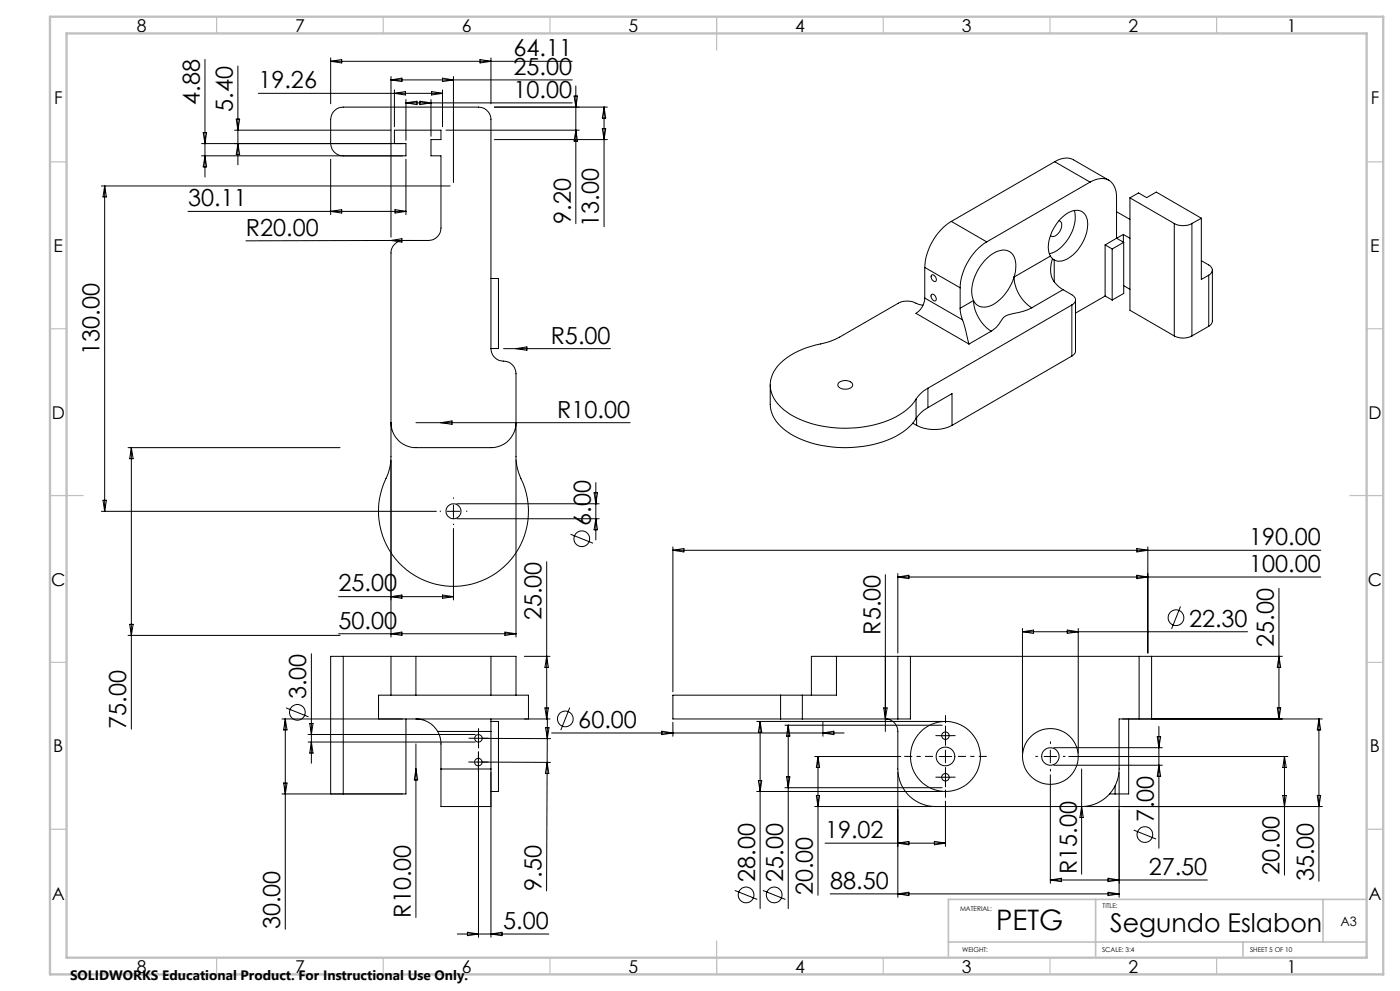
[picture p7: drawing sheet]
<svg xmlns="http://www.w3.org/2000/svg" width="420mm" height="297mm" viewBox="0 0 420 297" stroke-linecap="round" stroke-linejoin="round" font-family="sans-serif">
<g fill="none" stroke="#000" stroke-width=".3">
<path d="M61.5 17.8v35.3M71.4 19.8v29.6M99.2 17.4v13.7M99.2 18.4h72.5M99.2 18.4l3.3-.6v1.1zM144 17.8l3.3 .6-3.3 .5zM147.3 17.4v13.7M61 39.8h1l-.5 3.2zM70.4 39h46.9M70.9 35.7h1l-.5 3.3zM77.5 28h55.3M117.3 22.9v48.2"/>
<path d="M117.3 24l3.3-.6v1zM117.3 24h54.4M118.3 26.9v11.1M118.3 28l3.3-.6v1.1zM121.8 29.8v12.2M121.8 30.8h49.9M121.8 30.8l3.3-.5v1.1zM126 30.3l3.3 .5-3.3 .6zM129.3 29.8v11M129.5 27.4l3.3 .6-3.3 .5zM132.8 23.4l3.2 .6-3.2 .4zM132.8 26.9v11.1"/>
<path d="M133.8 39h39.9M136 22.9v31.8M148.3 32.1h33.9M172.2 28.8h1l-.4 3.3zM172.8 25.7v41.4M172.8 39l.4 3.3h-1zM180.7 38.6h1l-.5 3.2zM181.2 32.1v35.8M181.2 32.1l.5 3.3h-1zM30.4 55.7h104.6M31.4 55.7v97.5M31.4 55.7l.5 3.3h-1z"/>
<path d="M60.5 43h61.3v3.7h-61.3M61.5 46.7l.5 3.3h-1zM71.4 43l.5 3.4h-1zM99.2 47.7v16.6M103 46.7a3.8 3.8 0 0 1-3.8-3.7v-7.2a3.8 3.8 0 0 1 3.8-3.7h40.5a3.8 3.8 0 0 1 3.8 3.7v68.7M118.3 43v-4h14v2.8h-3v4.9h3v21.6a3.8 3.8 0 0 1-3.7 3.8h-11.3M121.8 47.7v16.6M148.3 41.8h33.9M316.4 48.5a5.5 5.5 0 0 1 5.7-.6l10.5 6.1M316.4 48.5l10.6 6.1M316.4 48.5l-31 17.9M327 54.6a5.3 5.3 0 0 1 6.4 0l.9 1.2 .6 2.4 .1 13.2"/>
<path d="M327 54.6l-31 17.9M339 59.3l2.6-1.5 2.4 1.4 2.9-1.6 13.5 7.8M339 59.3l13.3 7.7M339 59.3v33.7l13.3 7.7M56.4 63.4h65.4M99.2 63.4l3.3-.6v1zM117.3 72.1l3.3-.6v1.1zM117.3 72.1l-43.5 .1M118.5 62.8l3.3 .6-3.3 .4zM121 72.1a3.8 3.8 0 0 0-3.7 3.7v61.1a17 17 0 0 1-2.2 8 22.5 22.5 0 0 0 22.2 30.8 22.5 22.5 0 0 0 18.7-33l-.8-2.5-.4-2.5v-25.7a3.9 3.9 0 0 0-4.4-3.8 3.7 3.7 0 0 1-3.1-3.7M285.4 66.4a17.6 17.6 0 0 0-8 13.7M285.4 66.4l10.6 6.1"/>
<path d="M296 72.5a17.6 17.6 0 0 0-8 13.8M315.1 76.8a10.2 10.2 0 0 1 2.4-10.4 6.8 6.8 0 0 1 6.5-3.3 4.1 4.1 0 0 1 2.2 5 12.3 12.3 0 0 1-7.6 10.1l-1.2 .1-1.1-.4M315.1 76.8l.6 .7M315.1 76.8l-10.9 6.2M315.7 77.5a7.4 7.4 0 0 0 .6 7M315.7 77.5l.6 .4M316.3 77.9v6.6M317.7 66.1a1.8 1.8 0 0 1 .5 2.8 2.59 2.59 0 0 1-2.7 1.9l-.4-.2M322.3 63.1a12.1 12.1 0 0 1-6.6 12.7l-.9 .3M331.5 73.4v15.3M331.5 73.4l2.2 1.2M333.7 74.6v15.3"/>
<path d="M335 71.4l-3.5 2M335 63.5l4 2.3M335 71.4l2.1 1.2M337 70.3l2 1.1M337 70.3l-2 1.1M337 70.3v2.3M337.1 72.6l-3.4 2M337.1 72.6v15.3l-3.4 2M352.3 67a5.8 5.8 0 0 0 5.3 0M352.3 67v33.7M357.6 67v33.7M360.4 78.1l2.2 1.3a1.62 1.62 0 0 1 1.1 1.5 1.62 1.62 0 0 1-1.1 1.6"/>
<path d="M360.4 65.4l-2.8 1.6M360.4 65.4v18.3l2.2-1.2M147.3 83.5h2.2v21h-2.2M276.9 91.5l-1.1-.2a6.6 6.6 0 0 0-6.3-.4l-17.6 10.1a21.7 21.7 0 0 1-7.2 2.4 19.8 19.8 0 0 0-12.5 7.9 8.4 8.4 0 0 0 2 10.7 27 27 0 0 0 16.9 6.3 31.5 31.5 0 0 0 20.8-5.4l1.7-1.6 1.2-1.7M277.4 89.3a5.7 5.7 0 0 1-2.6 4.6l15.9 9.2M277.4 80.1l10.6 6.2M277.4 89.3l11.3 6.5M277.4 80.1v9.2M279.5 82.4a1.24 1.24 0 0 1 1.2 .6 1.24 1.24 0 0 1 0 1.3 1.35 1.35 0 0 1-1.2-1.9zM279.5 88.3a1.23 1.23 0 0 1 1.2 .5 1.23 1.23 0 0 1-.1 1.4 1.34 1.34 0 0 1-1.1-1.9zM288 92.4l.2 1.7 .5 1.7M288 86.3v6.1"/>
<path d="M288.7 95.8l2 7.3M292.1 90.1a11.9 11.9 0 0 0 5.3 9.2M292.1 90.1l-4.1 2.3M297.4 99.3l-6.7 3.8M304.2 83a7 7 0 0 0-1-7.3 5.3 5.3 0 0 0-6.5 1.2 14.1 14.1 0 0 0-5.1 11.8l.5 1.4M304.2 83a13.2 13.2 0 0 1-7.9 8.9 3.4 3.4 0 0 1-4.2-1.8M304.2 83a11.6 11.6 0 0 0 5.3 9.2M309.5 92.2l-2.6 1.1-4 .9a4.6 4.6 0 0 0-3.3 3.1l-2.2 2M316.3 84.5l1.2 1.3 1.4 1M318.9 86.8l2.7 1.5a1.62 1.62 0 0 1 1.1 1.6 1.62 1.62 0 0 1-1.1 1.5M318.9 86.8l-9.4 5.4M321.6 91.4l-43.2 24.9"/>
<path d="M321.6 91.4v15.3M322.7 89.9v15.5l-.4 .7-.7 .6M331.5 88.7l-8.8 5.1M331.5 88.7l2.2 1.2M337.1 85.6l1.9 1.1M362.6 82.5v15.3M362.6 97.8l-5 2.9M363.7 80.9v15.5l-.3 .8-.8 .6M151.1 104.5h32.1M154.8 104.5l3.3-.5v1zM231.1 115.4v5.8a10.2 10.2 0 0 0 5 8.1 33.4 33.4 0 0 0 24.4 4.2 22 22 0 0 0 13.7-7.2l.6-.9M251.7 114.6a2.89 2.89 0 0 1 4.1 .6 1.91 1.91 0 0 1-2.5 1.4 1.47 1.47 0 0 1-1.8-1.7z"/>
<path d="M274.8 119.6v5.8M278.4 116.3a10.1 10.1 0 0 0-3.6 3.3M278.4 116.3v5.9M321.6 106.7l-36 20.8M352.3 100.7a5.8 5.8 0 0 0 5.3 0M38.4 134.2h63.6M39.4 134.2v84.3M39.4 134.2l.5 3.3h-1zM117.3 126.7a7.5 7.5 0 0 0 7.5 7.5h22.5a7.5 7.5 0 0 0 7.5-7.5M117.3 137.9v53M124.8 126.7h64.3M132.3 126.7l3.3-.6v1.1z"/>
<path d="M154.8 137.9v53M273.8 126.8l1.2 .7M275 127.5a12 12 0 0 0 10.6 0M275 125.2v2.3M278.4 122.2a10.1 10.1 0 0 0-3.6 3.2M278.4 122.2l7.2-4.2v9.5M30.4 153.2h100.5M30.9 149.9h1l-.5 3.3zM134.2 153.2h3.7M136 151.3v3.8M136 158.4v21.4M137.1 155.5h42.6"/>
<path d="M137.1 151h42.6M178.2 147.7h1l-.4 3.3zM178.8 144.6v17.2M178.8 155.5l.4 3.3h-1zM101.6 178.8h34.4M117.3 178.8l3.3-.5v1zM132.8 178.3l3.2 .5-3.2 .5zM164 168.3v47.2M171.2 160.1l6.7 2.7M201.9 163.9v43.4M201.9 164.9h194.3M201.9 164.9l3.3-.5v1z"/>
<path d="M265.6 172.2v47M269.3 171.9v23.8M269.3 172.9l3.4-.5v1zM269.3 172.9h126.9M341.1 172.4l3.2 .5-3.2 .5zM341.1 164.4l3.2 .5-3.2 .5zM344.3 163.9v31.8M383.7 176.3v39.2M38.4 190.4h63.6M38.9 187.1h1l-.5 3.3zM93.4 195.9v32.8M99.2 196.7h3.8v41.2h-3.8z"/>
<path d="M101.6 189.9h53.2M103 196.7h14.3M117.3 196.7h7.5M117.3 196.7v11.6M117.3 189.9l3.3-.5v1zM124.8 196.7v11.6M124.8 196.7h22.5M147.3 196.7h7.5v11.6M147.3 196.7v11.6M151.5 189.4l3.3 .5-3.3 .5zM157.3 196.7h7.7M164 196.7l.5 3.3h-1z"/>
<path d="M250.9 196.7h18.4M250.9 196.7h-7.5v11.6M250.9 196.7v11.6h-10.2M269.3 196.7h3.8M269.3 196.7v18.8M273.1 196.7v18.8h-3.8M273.1 196.7h68.6M306.7 188.3v37.4M306.7 189.3h67.6M306.7 189.3l3.4-.5v1zM320.2 188.8l3.3 .5-3.3 .5zM323.5 188.3v37.4"/>
<path d="M341.7 196.7h3.8v18.8h-3.8zM345.4 196.7h39.3M354.2 181.7l-2.7 6.8M383.7 196.7l.5 3.3h-1zM84.6 215.5h36.2M85.6 215.5v63M85.6 215.5l.5 3.3h-1zM85.8 212.2l6.8 2.6M92.9 216.8h1l-.5 3.3zM113.6 208.3h44.9v7.2h-44.9zM121.8 215.5v22.4h-37.2M124.8 215.5a7.5 7.5 0 0 1 6.5 3.7"/>
<path d="M131.3 219.2a7.4 7.4 0 0 1 1 3.8v7.5M131.3 219.2h16M143.5 219.4v3.8M147.3 215.5v3.7M147.3 216.2h2.2v21h-2.2M147.3 219.2v11.3M157.3 215.5h7.7M163.5 212.2h1l-.5 3.3zM163.7 218.1h1l-.5 3.3zM164.2 215l-.1 13.5M165.5 219.7h87.7M170.9 212.1l-2.7 6.7"/>
<path d="M198.5 219.1l3.4 .6-3.4 .5zM201.9 216.5v4.2M227 216.2h55.6M228 216.2v56.1M228 216.2l.5 3.3h-1zM234.2 208.3h-32.3v7.2h32.3M234.2 208.3h6.5M234.2 215.5h6.5M234.2 208.3v7.2M235.5 217.3h47.1M236.5 217.3v55M236.5 217.3l.5 3.3h-1z"/>
<path d="M240.7 208.3v7.2M240.7 215.5h24.9M246.9 216.5v4.2M246.9 219.7l3.3-.6v1.1zM265.1 212.2h1l-.5 3.3zM265.6 215.5h3.7M265.6 215.5a3.7 3.7 0 0 1 3.7 3.7v11.3a11.3 11.3 0 0 0 11.3 11.2h43.9M283.6 218.6v3.8M338.6 215.5v22.4h-5.7M347.7 217.7v36.5M383.2 212.2h1l-.5 3.3zM395.7 215.5l.5 3.3h-1z"/>
<path d="M395.7 215.5v48.6M396.7 215.5h-61v15a11.3 11.3 0 0 1-11.2 11.2M85.1 234.7h1l-.5 3.2zM92.4 222.4h50.2M92.4 220.1h50.2M93.4 222.4l.5 3.3h-1zM124.8 223v52M124.8 230.5l.5 3.2h-1zM132.3 230.5v11.2h15v-11.2M132.3 230.5h15M141.6 228.4h3.8M141.7 221.3h3.7"/>
<path d="M143.5 226.5v3.8M143.5 225.3v55.6M144.5 228.4l20.6 .1M144.5 221.3l20.7 .1M147.3 231.5v49.4M164.1 228.5l-.1 38.5M164.1 228.5l.5 3.3h-1zM227 237.2h55.6M227.5 233.9h1l-.5 3.3zM235.5 236.1h47.1M236 232.8h1l-.5 3.3zM244.4 226.7h25.9"/>
<path d="M244.9 238.4h1l-.5 3.3zM245.4 226.7l.5 3.3h-1zM245.4 226.7v41.6M269.3 231.5v37.4M281.8 226.7h3.7M281.8 220.5h3.7M281.8 232.9h3.7M283.6 224.8v3.8M283.6 231.1v3.7M313.2 226.7h3.8M315.1 224.8v3.8M315.1 232.2v32.5"/>
<path d="M316.1 229.3h32.6M316.1 224.1h32.6M320.6 226.7h65.8M324.5 230.5v31.5M334.5 235.5v2.4M335.7 231.5v37.4M347.2 220.8h1l-.5 3.3zM347.7 229.3l.5 3.4h-1zM384.8 238.4h1.1l-.6 3.3zM385.3 226.7v35.6M385.3 226.7l.6 3.3h-1.1zM395.2 238.4h1l-.5 3.3z"/>
<path d="M244.4 241.7h35.2M247.5 252.7h36.1M269.3 252.7l3.4-.5v1zM280.3 252.2l3.3 .5-3.3 .5zM283.6 240.1v13.6M324.5 241.7l.5 3.3h-1zM325.5 241.7h71.2M340.1 248.8l6.7 2.7M137.2 279.9h27.4M140.2 279.4l3.3 .5-3.3 .5zM147.3 279.9l3.3-.5v1zM220.5 266.9l6.7 2.7"/>
<path d="M228.9 266.9l6.7 2.7M249.1 267.9h86.6M269.3 267.9l3.4-.5v1zM315.1 263.7h47.1M315.1 263.7l3.3-.5v1zM332.4 267.4l3.3 .5-3.3 .5zM332.4 263.2l3.3 .5-3.3 .5z"/>
<circle cx="136" cy="153.2" r="2.25"/>
<circle cx="174.5" cy="161.5" r="2.35"/>
<circle cx="352.8" cy="185.1" r="2.35"/>
<circle cx="89.2" cy="213.5" r="2.36"/>
<circle cx="169.6" cy="215.5" r="2.35"/>
<circle cx="143.5" cy="228.4" r="1.13"/>
<circle cx="143.5" cy="221.3" r="1.13"/>
<circle cx="283.6" cy="220.5" r="1.13"/>
<circle cx="283.6" cy="226.7" r="2.82"/>
<circle cx="283.6" cy="232.9" r="1.12"/>
<circle cx="283.6" cy="226.7" r="10.5"/>
<circle cx="315.1" cy="226.7" r="8.4"/>
<circle cx="315.1" cy="226.7" r="2.63"/>
<circle cx="343.5" cy="250.1" r="2.36"/>
<circle cx="223.8" cy="268.2" r="2.35"/>
<circle cx="232.3" cy="268.2" r="2.36"/>
</g>
<g fill="none" stroke="#000" stroke-width=".3" stroke-dasharray="15.2 1.3 1.3 1.3" stroke-linecap="butt">
<path d="M132.3 153.2h-.4M136.1 149.5v-.4M136.1 157v.3M139.8 153.2h.4M143.6 219.4v-1.1M283.6 218.6v-1.1M141.7 228.4h-1.2M141.7 221.3h-1.1M143.5 226.5v-1.1M143.5 230.3v1.1M143.6 223.1v1.2M145.4 228.4h1.1"/>
<path d="M145.4 221.3h1.2M281.8 220.5h-1.2M281.8 232.9h-1.2M283.6 222.3v1.2M283.6 231v-1.1M283.6 234.8v1.1M285.5 220.5h1.1M285.5 232.9h1.1M311.4 226.7h-.8M315.1 222.9v-.7M315.1 230.4v.8M318.9 226.7h.7"/>
</g>
<path d="M279.9 226.7h-8.6M283.6 222.9v-8.6M283.6 230.4v8.7M287.4 226.7h8.6" fill="none" stroke="#000" stroke-width=".3" stroke-dasharray="15.2 1.3 1.3 1.3" stroke-dashoffset="12.8" stroke-linecap="butt"/>
<g fill="none" stroke="#c0c0c0" stroke-width=".35">
<path d="M65 5v5M115 5v5M165 5v5M215 5v10M265 5v5M315 5v5M365 5v5M15 48.5h5M410 48.5h5M15 98.5h5M410 98.5h5M15 148.5h10"/>
<path d="M405 148.5h10M15 198.5h5M410 198.5h5M15 248.5h5M410 248.5h5M65 287v5M115 287v5M165 287v5M215 282v10M265 287v5M315 287v5M365 287v5"/>
</g>
<path d="M328.7 269.6v17M396.9 269.6v12.7M409.9 269.6h-125.4v17M284.5 282.3h125.4M372.9 282.3v4.3" fill="none" stroke="#c0c0c0" stroke-width=".5"/>
<path d="M15 5h400v287h-400zM20 10h390v277h-390z" fill="none" stroke="#c0c0c0" stroke-width=".7"/>
<text font-size="8.5" x="298.9" y="278.6">PETG</text>
<text font-size="7.8" x="333" y="279.3">Segundo Eslabon</text>
<g font-size="7.1">
<text x="154.1" y="16.8">64.11</text>
<text x="154.1" y="22.4">25.00</text>
<text x="77.5" y="26.4">19.26</text>
<text x="154.1" y="29.3">10.00</text>
<text x="60" y="31.5" transform="rotate(-90 60 31.5)">4.88</text>
<text x="69.9" y="33.5" transform="rotate(-90 69.9 33.5)">5.40</text>
<text x="56.4" y="61.8">30.11</text>
<text x="73.8" y="70.6">R20.00</text>
<text x="171.2" y="67" transform="rotate(-90 171.2 67)">9.20</text>
<text x="179.7" y="67.9" transform="rotate(-90 179.7 67.9)">13.00</text>
<text x="29.9" y="106.4" transform="rotate(-90 29.9 106.4)">130.00</text>
<text x="165.2" y="103">R5.00</text>
<text x="167.2" y="125.1">R10.00</text>
<text x="177.2" y="157.6" transform="rotate(-90 177.2 157.6)">6.00</text>
<text x="374.8" y="163.4">190.00</text>
<text x="374.8" y="171.4">100.00</text>
<text x="101.6" y="177.3">25.00</text>
<text x="162.5" y="185.9" transform="rotate(-90 162.5 185.9)">25.00</text>
<text x="101.6" y="188.4">50.00</text>
<text x="264.1" y="190.2" transform="rotate(-90 264.1 190.2)">R5.00</text>
<text x="356.7" y="187.8">22.30</text>
<text x="382.2" y="193.9" transform="rotate(-90 382.2 193.9)">25.00</text>
<text x="91.9" y="209.6" transform="rotate(-90 91.9 209.6)">3.00</text>
<text x="37.9" y="218.5" transform="rotate(-90 37.9 218.5)">75.00</text>
<text x="173.5" y="218.1">60.00</text>
<text x="247.5" y="251.1">19.02</text>
<text x="346.2" y="246.2" transform="rotate(-90 346.2 246.2)">7.00</text>
<text x="323.1" y="262" transform="rotate(-90 323.1 262)">R15.00</text>
<text x="344.6" y="262.2">27.50</text>
<text x="383.8" y="262.3" transform="rotate(-90 383.8 262.3)">20.00</text>
<text x="162.4" y="267" transform="rotate(-90 162.4 267)">9.50</text>
<text x="226.5" y="264.3" transform="rotate(-90 226.5 264.3)">28.00</text>
<text x="235" y="264.3" transform="rotate(-90 235 264.3)">25.00</text>
<text x="243.9" y="268.3" transform="rotate(-90 243.9 268.3)">20.00</text>
<text x="249.1" y="266.4">88.50</text>
<text x="394.2" y="264.1" transform="rotate(-90 394.2 264.1)">35.00</text>
<text x="123.3" y="275" transform="rotate(-90 123.3 275)">R10.00</text>
<text x="84.1" y="278.5" transform="rotate(-90 84.1 278.5)">30.00</text>
<text x="151" y="278.4">5.00</text>
</g>
<g font-size="5.3">
<text x="41" y="9.5">8</text>
<text x="88.5" y="9.5">7</text>
<text x="138.5" y="9.5">6</text>
<text x="188.5" y="9.5">5</text>
<text x="238.5" y="9.5">4</text>
<text x="288.5" y="9.5">3</text>
<text x="338.5" y="9.5">2</text>
<text x="386" y="9.5">1</text>
<text x="16.2" y="31.2">F</text>
<text x="411.2" y="31.2">F</text>
<text x="16.1" y="75.5">E</text>
<text x="411.1" y="75.5">E</text>
<text x="15.5" y="125.5">D</text>
<text x="410.5" y="125.5">D</text>
<text x="15.4" y="175.5">C</text>
<text x="410.4" y="175.5">C</text>
<text x="16" y="225.5">B</text>
<text x="411" y="225.5">B</text>
<text x="15.5" y="269.7">A</text>
<text x="410.5" y="269.7">A</text>
<text x="41" y="291.5">8</text>
<text x="88.5" y="291.5">7</text>
<text x="138.5" y="291.5">6</text>
<text x="188.5" y="291.5">5</text>
<text x="238.5" y="291.5">4</text>
<text x="288.5" y="291.5">3</text>
<text x="338.5" y="291.5">2</text>
<text x="386" y="291.5">1</text>
</g>
<text font-size="4.1" x="21" y="293.7">SOLIDWORKS Educational Product. For Instructional Use Only.</text>
<text font-size="3.9" x="402.1" y="277.5">A3</text>
<g font-size="2">
<text x="288" y="272.9">MATERIAL:</text>
<text x="330.8" y="272.2">TITLE:</text>
<text x="288.7" y="285.2">WEIGHT:</text>
<text x="330.6" y="285.2">SCALE: 3:4</text>
<text x="375" y="285.2">SHEET 5 OF 10</text>
</g>
</svg>
